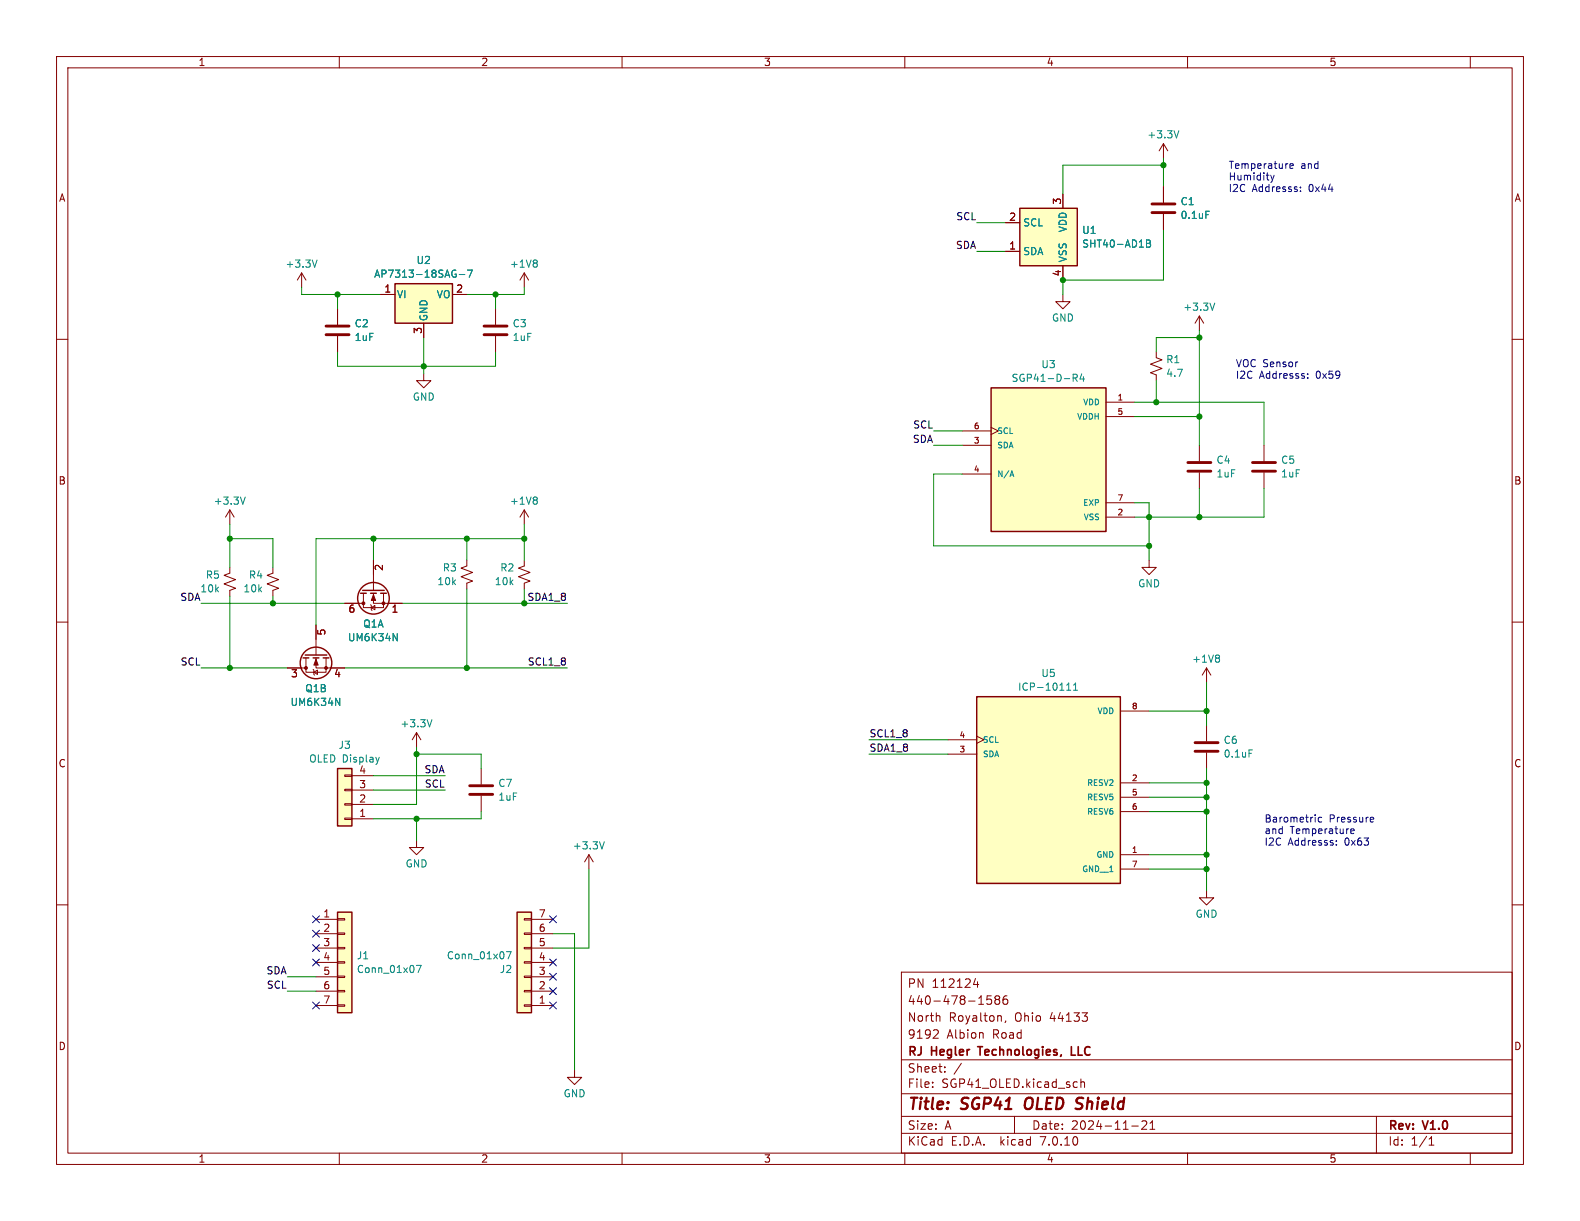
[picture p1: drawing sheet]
<svg xmlns="http://www.w3.org/2000/svg" width="279mm" height="216mm" viewBox="0 0 279 216" stroke-linecap="round" stroke-linejoin="round" font-family="sans-serif">
<g fill="none" stroke="#840000" stroke-width=".18">
<path d="M10 10h259.4v195.9h-259.4zM12 12h255.4v191.9h-255.4zM60 10v2M110 10v2M160 10v2M210 10v2M260 10v2M177.8 39.4h2.5M188 34.3v2.5M205.7 25.4v2.5M205.7 33v2.8M205.7 37.8v2.8"/>
<path d="M205.7 25.4l-.7 1.3M205.7 25.4l.8 1.3M10 60h2M53.3 48.3l-.7 1.2M53.3 48.3v2.5M53.3 48.3l.8 1.2M59.7 54.6v2.8M59.7 59.4v2.8M67.3 52.1h2.5M74.9 57.2v2.5M80 52.1h2.5M87.6 54.6v2.8"/>
<path d="M87.6 59.4v2.8M92.7 48.3v2.5M92.7 48.3l-.8 1.2M92.7 48.3l.8 1.2M177.8 44.5h2.5M188 52.1v1.2h1.2l-1.2 1.3-1.3-1.3h1.3M188 47v2.5M212.1 55.9l-.8 1.3M212.1 55.9v2.5M212.1 55.9l.8 1.3M267.4 60h2M74.9 66v1.3h1.3l-1.3 1.3-1.2-1.3h1.2"/>
<path d="M170.2 78.7h5.1M170.2 76.2h5.1M175.3 75.6l1.2 .6-1.2 .6M195.6 71.1h5.1M195.6 73.7h5.1M204.5 62.2v1l1 .4-2 .8 2 .8-2 .7 1 .4v1M212.1 78.7v2.8M223.5 78.7v2.8M40.6 90.2v2.5M40.6 90.2l.8 1.2M40.6 90.2l-.7 1.2M66 99.1v5.3"/>
<path d="M82.5 99.1v1l-1 .4 2.1 .7-2.1 .8 2.1 .7-1.1 .4v1M92.7 99.1v1l-1 .4 2 .7-2 .8 2 .7-1 .4v1M92.7 90.2v2.5M92.7 90.2l.8 1.2M92.7 90.2l-.8 1.2M170.2 83.8h5.1M195.6 91.4h5.1M195.6 88.9h5.1M203.2 99.1v1.2h1.3l-1.3 1.3-1.3-1.3h1.3M212.1 83.6v2.8M223.5 83.6v2.8M10 110h2"/>
<path d="M40.6 100.3v1l-1 .4 2.1 .8-2.1 .8 2.1 .7-1.1 .4v1M48.3 100.3v1l-1.1 .4 2.1 .8-2.1 .8 2.1 .7-1 .4v1M50.8 118.1h3.3M54.1 116.3v2.6h3.6v-2.6M55.4 118.4l.1 .1v.8l.1 .1M55.5 118.9l.6-.4v.8zM55.9 116.3v1.8h5.1M55.9 110.5v5.3M61 106.7h3.3M64.3 104.9v2.5h3.5v-2.5M65.5 106.9l.2 .2v.7l.1 .2M65.7 107.4l.6-.3v.7z"/>
<path d="M66 104.9v1.8h5.1M213.4 118.1v2.6M213.4 118.1l-.8 1.3M213.4 118.1l.7 1.3M267.4 110h2M61 137h1.2v.3h-1.2zM61 139.6h1.2v.2h-1.2zM62.2 139.7h3.8M62.2 137.2h3.8M73.7 129.5l-.8 1.3M73.7 129.5v2.6M73.7 129.5l.7 1.3"/>
<path d="M85.1 135.9v2.8M167.6 133.4h5.1M167.6 130.8h5.1M172.7 130.2l1.3 .6-1.3 .6M198.1 138.4h5.1M198.1 125.7h5.1M213.4 128.3v2.8M213.4 133.1v2.8M10 160h2M61 142.1h1.2v.3h-1.2zM61 144.7h1.2v.2h-1.2zM62.2 144.8h3.8"/>
<path d="M62.2 142.2h3.8M73.7 148.6v1.3h1.2l-1.2 1.2-1.3-1.2h1.3M85.1 140.7v2.8M104.1 151.1l-.7 1.3M104.1 151.1v2.6M104.1 151.1l.8 1.3M198.1 151.1h5.1M198.1 141h5.1M198.1 143.5h5.1M198.1 153.7h5.1M213.4 157.5v1.3h1.2l-1.2 1.2-1.3-1.2h1.3M267.4 160h2"/>
<path d="M55.9 177.8h3.8M55.9 175.3h3.8M55.9 172.7h3.8M55.9 170.2h3.8M55.9 167.6h3.8M55.9 165.1h3.8M55.9 162.6h3.8M59.7 177.7h1.3v.2h-1.3zM59.7 175.1h1.3v.3h-1.3zM59.7 172.6h1.3v.2h-1.3zM59.7 170.1h1.3v.2h-1.3zM59.7 167.5h1.3v.3h-1.3z"/>
<path d="M59.7 165h1.3v.2h-1.3zM59.7 162.4h1.3v.3h-1.3zM92.7 162.4h1.3v.3h-1.3zM92.7 165h1.3v.2h-1.3zM92.7 167.5h1.3v.3h-1.3zM92.7 170.1h1.3v.2h-1.3zM92.7 172.6h1.3v.2h-1.3zM92.7 175.1h1.3v.3h-1.3zM92.7 177.7h1.3v.2h-1.3zM94 177.8h3.8M94 175.3h3.8M94 172.7h3.8"/>
<path d="M94 170.2h3.8M94 167.6h3.8M94 165.1h3.8M94 162.6h3.8M159.4 171.9h108v32h-108zM166 179.6l.2 .2v.8M172.5 173l-.4 1.1h1M172.9 173.6v1M175.3 176.1h-.7l-.1 .7 .2-.1h.5l.2 .2-.1 .5-.2 .2-.6-.2M176.2 176.7l-.3-.3 .3-.3 .4 .1 .2 .2-.3 .3M176.2 176.7l-.3 .3v.3l.3 .3 .4-.1 .2-.2-.1-.4-.2-.2M176.2 176.7h.3"/>
<path d="M178.1 176.1a.59 .59 0 0 0-.7 .6v.6l.1 .2 .4 .1 .2-.2 .1-.5-.1-.2h-.5l-.2 .2M191.4 179.1h.9l-.5 .6M192.2 179.8v.6M101.6 189.2v1.3h1.3l-1.3 1.3-1.3-1.3h1.3M159.4 197.4h108M159.4 193.4h108M159.4 187.4h108M164.9 192.1v.2M164.9 191.4v.1M165.6 182.1l.3 .3v.3l-.9 .9h.9M167.1 189.4v.2M167.1 188.7v.1"/>
<path d="M170 188l-1.3 1.9M173.8 182.7l.1 .9M177.9 180.5l-.2 .3M179.4 197.4v3M191.1 190.8v1.5M191.1 191.4l.3-.1 .3 .1 .1 .9M200.1 199.1h1.2M201.9 198.3l.6-.1 .2 .1 .1 .3-.9 1.1h.9M203.4 199.7h.8M203.4 198.6l.4-.4v1.5M243.4 197.4v6.5M60 203.9v2"/>
<path d="M110 203.9v2M159.4 200.4h108M160 203.9v2M210 203.9v2M252.7 202.5h.9M252.7 201.4l.4-.4v1.5M260 203.9v2"/>
</g>
<path d="M181.4 194.4a1.5 1.5 0 0 0 0 1.6M190.7 195.1l.5 .1M190.8 194.1h.5M191.2 195.9l-.3 .2" fill="none" stroke="#840000" stroke-width=".4"/>
<path d="M172.9 185.1h.8M189.5 185.1v1.5h.7" fill="none" stroke="#840000" stroke-width=".3"/>
<g fill="none" stroke="#008484" stroke-width=".18">
<path d="M208.5 23.1l-.5 1.3M213.2 37.4h.7M56.1 46l-.5 1.2M81.2 48.5h1M82.7 47.8h.8l-.5 1.2M94.8 46l.2 .2-.2 .3 .2 .3v.2l-.2 .2M202.7 42.4h.5l.2 .3-.2 .3 .2 .2 .1 .3-.3 .2h-.5zM202.7 43h.5M214.8 53.6l-.4 1.3M189.8 66.8h.6l.1-.2-.1-.3-.6-.1v1.2M190.1 66.8l.4 .6M191.3 66.1l-.3 .9h.8"/>
<path d="M191.6 66.6v.8M43.4 87.9l-.5 1.3M94.8 87.9l.2 .2-.2 .3 .2 .3v.2l-.2 .3M178.7 84h.5M178.9 83.3l.4 1M69.5 112l.7 1.3v-1.3M215.4 115.8l.3 .3-.3 .3 .3 .2v.3l-.3 .2M59.4 123.5l.7 1.2v-1.2M67.1 133.9l-.3 .8M76.4 127.3l-.4 1.2M188.6 122h.8M188.6 121.1l.4-.3v1.2"/>
<path d="M189.8 122h.8M189.8 121.1l.4-.3v1.2M220.9 132.6h.6M106.9 148.8l-.5 1.3M73.6 170.7h.9l-.6 1.3M89.5 168.3h.9l-.6 1.2"/>
</g>
<g fill="none" stroke="#840000" stroke-width=".51">
<path d="M203.7 37.6h4.1M203.7 36.1h4.1M57.7 59.2h4M57.7 57.7h4M85.6 59.2h4.1M85.6 57.7h4.1M210.1 83.3h4M210.1 81.8h4M221.5 83.3h4.1M221.5 81.8h4.1M83.1 138.9h4M211.3 132.8h4.1"/>
<path d="M211.3 131.3h4.1M83.1 140.5h4"/>
</g>
<g fill="#ffffc2" stroke="#ffffc2" stroke-width=".18">
<path d="M69.8 50.2h10.2v7h-10.2z"/>
<path d="M180.3 36.8h10.2v10.2h-10.2z"/>
<path d="M91.4 161.3h2.6v17.8h-2.6z"/>
<path d="M172.7 123.2h25.4v33h-25.4z"/>
<path d="M59.7 161.3h2.5v17.8h-2.5z"/>
<path d="M59.7 135.9h2.5v10.2h-2.5z"/>
<path d="M175.3 68.6h20.3v25.4h-20.3z"/>
</g>
<g fill="none" stroke="#840000" stroke-width=".25">
<path d="M180.3 36.8h10.2v10.2h-10.2zM69.8 50.2h10.2v7h-10.2zM175.3 68.6h20.3v25.4h-20.3zM53.6 116.3h1M54 115.8h3.8M55.4 116.3h1M57.1 116.3h1.1M63.8 104.9h1M64.1 104.4h3.8M65.5 104.9h1M67.3 104.9h1M59.7 135.9h2.5v10.2h-2.5z"/>
<path d="M172.7 123.2h25.4v33h-25.4zM59.7 161.3h2.5v17.8h-2.5zM91.4 161.3h2.6v17.8h-2.6z"/>
<circle cx="55.9" cy="117.2" r="2.79"/>
<circle cx="66" cy="105.8" r="2.79"/>
</g>
<g fill="#840000" stroke="#840000" stroke-width=".18">
<path d="M55.9 116.6l.4 1h-.8z"/>
<path d="M66 105.2l.4 1h-.7z"/>
<circle cx="57.7" cy="118.1" r=".25"/>
<circle cx="54.1" cy="118.1" r=".25"/>
<circle cx="67.8" cy="106.7" r=".25"/>
<circle cx="64.3" cy="106.7" r=".25"/>
</g>
<g fill="none" stroke="#0000c2" stroke-width=".18">
<path d="M224.7 31l.3 .8M225 31.8l-.2 .4M225.3 31l-.3 .8M228.1 29.4l.6-.2-.1-.2-.3-.1-.2 .2 .1 .6h.4M230 33.8v.1M230 33.1v.1M231.2 66.8v.1M231.2 66.1v.1M233.7 144.6l-.3-.1-.3 .3 .1 .5h.5M236.3 149.3v.1M236.3 148.7v.1M238.9 147l.6-.1-.1-.3h-.4l-.1 .1v.6h.5"/>
<path d="M242.5 144.5l.4 .1v.2l-.6 .1M242.9 145.3l-.4 .1"/>
</g>
<g fill="none" stroke="#008400" stroke-width=".18">
<path d="M172.7 39.4h5.1M205.7 29.2h-17.7v5.1M205.7 27.9v5.1M53.3 50.8v1.3h14M59.7 52.1v2.5M74.9 59.7v6.3M87.6 52.1v2.5M92.7 50.8v1.3h-10.2M172.7 44.5h5.1M205.7 40.6v8.9h-17.7v2.6M212.1 58.4v20.3M212.1 59.7h-7.6v2.5"/>
<path d="M59.7 62.2v2.6h27.9v-2.6M165.1 78.7h5.1M165.1 76.2h5.1M200.7 71.1h22.8v7.6M200.7 73.7h11.4M204.5 67.3v3.8M40.6 95.3h7.7v5M40.6 92.7v7.6M66 95.3v3.8M82.5 95.3v3.8M92.7 92.7v6.4M92.7 95.3h-36.8v15.2"/>
<path d="M170.2 83.8h-5.1v12.7h38.1M200.7 88.9h2.5v10.2M212.1 86.4v5M223.5 86.4v5h-22.8M35.6 106.7h25.4M35.6 118.1h15.2M40.6 105.4v12.7M48.3 105.4v1.3M61 118.1h39.3M71.1 106.7h29.2M82.5 104.1v14M92.7 104.1v2.6"/>
<path d="M66 139.7h12.7M66 137.2h12.7M73.7 132.1v10.1h-7.7M73.7 133.4h11.4v2.5M153.7 130.8h13.9M153.7 133.4h13.9M203.2 138.4h10.2M203.2 125.7h10.2M213.4 120.7v7.6M213.4 135.9v21.6M73.7 144.8v3.8M85.1 143.5v1.3h-19.1"/>
<path d="M104.1 153.7v13.9h-6.3M203.2 141h10.2M203.2 143.5h10.2M203.2 151.1h10.2M203.2 153.7h10.2M50.8 172.7h5.1M50.8 175.3h5.1M97.8 165.1h3.8v24.1"/>
</g>
<g fill="none" stroke="#000084" stroke-width=".18">
<path d="M55.3 169.6l1.2 1.2M55.3 167l1.2 1.2M55.3 164.5l1.2 1.2M55.3 162l1.2 1.2M55.3 177.2l1.2 1.2M56.5 169.6l-1.2 1.2M56.5 167l-1.2 1.2M56.5 164.5l-1.2 1.2M56.5 162l-1.2 1.2M56.5 177.2l-1.2 1.2M97.2 162l1.2 1.2M97.2 177.2l1.2 1.2"/>
<path d="M97.2 169.6l1.2 1.2M97.2 172.1l1.2 1.2M97.2 174.7l1.2 1.2M98.4 162l-1.2 1.2M98.4 177.2l-1.2 1.2M98.4 169.6l-1.2 1.2M98.4 172.1l-1.2 1.2M98.4 174.7l-1.2 1.2"/>
</g>
<g fill="#008400" stroke="#008400" stroke-width=".18">
<circle cx="188" cy="49.5" r=".46"/>
<circle cx="205.7" cy="29.2" r=".46"/>
<circle cx="212.1" cy="59.7" r=".46"/>
<circle cx="212.1" cy="73.7" r=".46"/>
<circle cx="204.5" cy="71.1" r=".46"/>
<circle cx="73.7" cy="144.8" r=".46"/>
<circle cx="92.7" cy="95.3" r=".46"/>
<circle cx="82.5" cy="95.3" r=".46"/>
<circle cx="87.6" cy="52.1" r=".46"/>
<circle cx="59.7" cy="52.1" r=".46"/>
<circle cx="74.9" cy="64.8" r=".46"/>
<circle cx="213.4" cy="151.1" r=".46"/>
<circle cx="213.4" cy="141" r=".46"/>
<circle cx="213.4" cy="143.5" r=".46"/>
<circle cx="213.4" cy="138.4" r=".46"/>
<circle cx="213.4" cy="153.7" r=".46"/>
<circle cx="203.2" cy="91.4" r=".46"/>
<circle cx="203.2" cy="96.5" r=".46"/>
<circle cx="213.4" cy="125.7" r=".46"/>
<circle cx="212.1" cy="91.4" r=".46"/>
<circle cx="40.6" cy="95.3" r=".46"/>
<circle cx="48.3" cy="106.7" r=".46"/>
<circle cx="40.6" cy="118.1" r=".46"/>
<circle cx="66" cy="95.3" r=".46"/>
<circle cx="92.7" cy="106.7" r=".46"/>
<circle cx="82.5" cy="118.1" r=".46"/>
<circle cx="73.7" cy="133.4" r=".46"/>
</g>
<g font-size="2.8" fill="#840000">
<text x="160.4" y="196.8">Title:</text>
<text x="170.1" y="196.8">SGP41</text>
<text x="182.1" y="196.8">OLED</text>
<text x="191.9" y="196.8">Shield</text>
</g>
<g font-size="2.1" fill="#840000">
<text x="160.4" y="177.9">440-478-1586</text>
<text x="160.4" y="174.9">PN</text>
<text x="164.8" y="174.9">112124</text>
<text x="160.4" y="183.9">9192</text>
<text x="160.4" y="180.9">North</text>
<text x="167.4" y="183.9">Albion</text>
<text x="167.8" y="180.9">Royalton,</text>
<text x="175.6" y="183.9">Road</text>
<text x="179.5" y="180.9">Ohio</text>
<text x="185.8" y="180.9">44133</text>
<text x="160.4" y="189.9">Sheet:</text>
<text x="160.4" y="187.1">RJ</text>
<text x="164.8" y="187.1">Hegler</text>
<text x="173.7" y="187.1">Technologies,</text>
<text x="190.7" y="187.1">LLC</text>
<text x="160.4" y="192.6">File:</text>
<text x="166.5" y="192.6">SGP41_OLED.kicad_sch</text>
<text x="160.4" y="202.8">KiCad</text>
<text x="160.4" y="200">Size:</text>
<text x="167.1" y="200">A</text>
<text x="168.1" y="202.8">E.D.A.</text>
<text x="177" y="202.8">kicad</text>
<text x="182.4" y="200">Date:</text>
<text x="184.2" y="202.8">7.0.10</text>
<text x="189.4" y="200">2024-11-21</text>
<text x="245.4" y="200.2">Rev:</text>
<text x="245.4" y="202.8">Id:</text>
<text x="249.5" y="202.8">1/1</text>
<text x="251.8" y="200.2">V1.0</text>
</g>
<g font-size="1.8" fill="#840000">
<text x="35" y="11.9">1</text>
<text x="85" y="11.9">2</text>
<text x="135" y="11.9">3</text>
<text x="185" y="11.9">4</text>
<text x="235" y="11.9">5</text>
<text x="10.3" y="35.9">A</text>
<text x="267.7" y="35.9">A</text>
<text x="178.4" y="39.1">2</text>
<text x="187.7" y="36.3" transform="rotate(-90 187.7 36.3)">3</text>
<text x="178.4" y="44.2">1</text>
<text x="67.9" y="51.8">1</text>
<text x="80.6" y="51.8">2</text>
<text x="187.7" y="49" transform="rotate(-90 187.7 49)">4</text>
<text x="74.7" y="59.1" transform="rotate(-90 74.7 59.1)">3</text>
<text x="10.3" y="85.9">B</text>
<text x="267.7" y="85.9">B</text>
<text x="68" y="101" transform="rotate(-90 68 101)">2</text>
<text x="57.9" y="112.5" transform="rotate(-90 57.9 112.5)">5</text>
<text x="61.5" y="108.7">6</text>
<text x="69.1" y="108.7">1</text>
<text x="51.4" y="120.1">3</text>
<text x="59" y="120.1">4</text>
<text x="10.3" y="135.9">C</text>
<text x="63.4" y="136.9">4</text>
<text x="267.7" y="135.9">C</text>
<text x="63.4" y="142">2</text>
<text x="63.4" y="139.4">3</text>
<text x="63.4" y="144.5">1</text>
<text x="57.1" y="162.3">1</text>
<text x="57.1" y="164.8">2</text>
<text x="57.1" y="167.4">3</text>
<text x="95.2" y="167.4">5</text>
<text x="95.2" y="164.8">6</text>
<text x="95.2" y="162.3">7</text>
<text x="57.1" y="169.9">4</text>
<text x="57.1" y="172.5">5</text>
<text x="95.2" y="172.5">3</text>
<text x="95.2" y="169.9">4</text>
<text x="57.1" y="175">6</text>
<text x="57.1" y="177.5">7</text>
<text x="95.2" y="177.5">1</text>
<text x="95.2" y="175">2</text>
<text x="10.3" y="185.9">D</text>
<text x="267.7" y="185.9">D</text>
<text x="35" y="205.8">1</text>
<text x="85" y="205.8">2</text>
<text x="135" y="205.8">3</text>
<text x="185" y="205.8">4</text>
<text x="235" y="205.8">5</text>
</g>
<g font-size="1.8" fill="#008484">
<text x="202.8" y="24.7">+3.3V</text>
<text x="180.8" y="40.2">SCL</text>
<text x="188.8" y="41.2" transform="rotate(-90 188.8 41.2)">VDD</text>
<text x="191.3" y="41.6">U1</text>
<text x="208.7" y="36.5">C1</text>
<text x="208.7" y="38.9">0.1uF</text>
<text x="50.4" y="47.5">+3.3V</text>
<text x="73.6" y="46.9">U2</text>
<text x="90.1" y="47.5">+1V8</text>
<text x="180.8" y="45.3">SDA</text>
<text x="188.8" y="46.5" transform="rotate(-90 188.8 46.5)">VSS</text>
<text x="191.3" y="44">SHT40-AD1B</text>
<text x="66.1" y="49.3">AP7313-18SAG-7</text>
<text x="70.1" y="52.9">VI</text>
<text x="77.1" y="52.9">VO</text>
<text x="62.6" y="58.1">C2</text>
<text x="75.8" y="56.9" transform="rotate(-90 75.8 56.9)">GND</text>
<text x="90.6" y="58.1">C3</text>
<text x="185.9" y="57.1">GND</text>
<text x="209.1" y="55.2">+3.3V</text>
<text x="62.6" y="60.5">1uF</text>
<text x="90.6" y="60.5">1uF</text>
<text x="184" y="65.3">U3</text>
<text x="206.1" y="64.4">R1</text>
<text x="72.9" y="71">GND</text>
<text x="178.8" y="67.7">SGP41-D-R4</text>
<text x="206.1" y="66.8">4.7</text>
<text x="215" y="82.2">C4</text>
<text x="226.5" y="82.2">C5</text>
<text x="37.7" y="89.4">+3.3V</text>
<text x="90.1" y="89.4">+1V8</text>
<text x="215" y="84.6">1uF</text>
<text x="226.5" y="84.6">1uF</text>
<text x="78.2" y="101.3">R3</text>
<text x="88.4" y="101.3">R2</text>
<text x="35.3" y="104.9">10k</text>
<text x="36.3" y="102.5">R5</text>
<text x="42.9" y="104.9">10k</text>
<text x="43.9" y="102.5">R4</text>
<text x="77.2" y="103.7">10k</text>
<text x="87.4" y="103.7">10k</text>
<text x="201.2" y="104.1">GND</text>
<text x="61.4" y="113.6">UM6K34N</text>
<text x="64.1" y="111.2">Q1A</text>
<text x="184" y="119.9">U5</text>
<text x="210.7" y="117.4">+1V8</text>
<text x="51.3" y="125">UM6K34N</text>
<text x="53.9" y="122.6">Q1B</text>
<text x="179.9" y="122.3">ICP-10111</text>
<text x="70.7" y="128.8">+3.3V</text>
<text x="216.3" y="131.7">C6</text>
<text x="54.6" y="135">OLED Display</text>
<text x="59.8" y="132.6">J3</text>
<text x="216.3" y="134.2">0.1uF</text>
<text x="88" y="139.4">C7</text>
<text x="88" y="141.8">1uF</text>
<text x="71.6" y="153.6">GND</text>
<text x="101.2" y="150.4">+3.3V</text>
<text x="211.3" y="162.5">GND</text>
<text x="63" y="169.8">J1</text>
<text x="63" y="172.3">Conn_01x07</text>
<text x="78.9" y="169.8">Conn_01x07</text>
<text x="88.3" y="172.3">J2</text>
<text x="99.6" y="194.2">GND</text>
</g>
<g font-size="1.8" fill="#0000c2">
<text x="217.2" y="30">Temperature</text>
<text x="230" y="30">and</text>
<text x="217.2" y="32">Humidity</text>
<text x="217.2" y="34">I2C</text>
<text x="221.4" y="34">Addresss:</text>
<text x="231.5" y="34">0x44</text>
<text x="218.4" y="65">VOC Sensor</text>
<text x="218.4" y="67.1">I2C</text>
<text x="222.7" y="67.1">Addresss:</text>
<text x="232.8" y="67.1">0x59</text>
<text x="223.5" y="145.5">Barometric</text>
<text x="223.5" y="147.6">and</text>
<text x="223.5" y="149.6">I2C</text>
<text x="227.8" y="149.6">Addresss:</text>
<text x="228.1" y="147.6">Temperature</text>
<text x="235" y="145.5">Pressure</text>
<text x="237.9" y="149.6">0x63</text>
</g>
<g font-size="1.8">
<text x="169" y="39">SCL</text>
<text x="168.9" y="44.1">SDA</text>
<text x="161.4" y="75.9">SCL</text>
<text x="161.3" y="78.4">SDA</text>
<text x="31.8" y="106.3">SDA</text>
<text x="93.2" y="106.3">SDA1_8</text>
<text x="31.8" y="117.8">SCL</text>
<text x="93.2" y="117.8">SCL1_8</text>
<text x="153.7" y="130.5">SCL1_8</text>
<text x="75" y="136.8">SDA</text>
<text x="153.7" y="133">SDA1_8</text>
<text x="75" y="139.4">SCL</text>
<text x="47" y="172.4">SDA</text>
<text x="47.1" y="174.9">SCL</text>
</g>
<g font-size="1.4" fill="#008484">
<text x="191.4" y="71.9">VDD</text>
<text x="176.3" y="76.9">SCL</text>
<text x="190.3" y="74.4">VDDH</text>
<text x="176.3" y="79.5">SDA</text>
<text x="176.3" y="84.6">N/A</text>
<text x="191.4" y="89.6">EXP</text>
<text x="191.5" y="92.2">VSS</text>
<text x="173.7" y="131.5">SCL</text>
<text x="193.9" y="126.5">VDD</text>
<text x="173.7" y="134.1">SDA</text>
<text x="192.1" y="139.2">RESV2</text>
<text x="192.1" y="141.7">RESV5</text>
<text x="192.1" y="144.2">RESV6</text>
<text x="191.2" y="154.4">GND__1</text>
<text x="193.8" y="151.9">GND</text>
</g>
<g font-size="1.4" fill="#840000">
<text x="197.5" y="70.9">1</text>
<text x="172.1" y="75.9">6</text>
<text x="197.5" y="73.4">5</text>
<text x="172.1" y="78.5">3</text>
<text x="172.1" y="83.6">4</text>
<text x="197.5" y="88.6">7</text>
<text x="197.5" y="91.2">2</text>
<text x="200" y="125.5">8</text>
<text x="169.6" y="130.6">4</text>
<text x="169.6" y="133.1">3</text>
<text x="200" y="138.2">2</text>
<text x="200" y="140.7">5</text>
<text x="200" y="143.3">6</text>
<text x="200" y="150.9">1</text>
<text x="200" y="153.4">7</text>
</g>
</svg>
